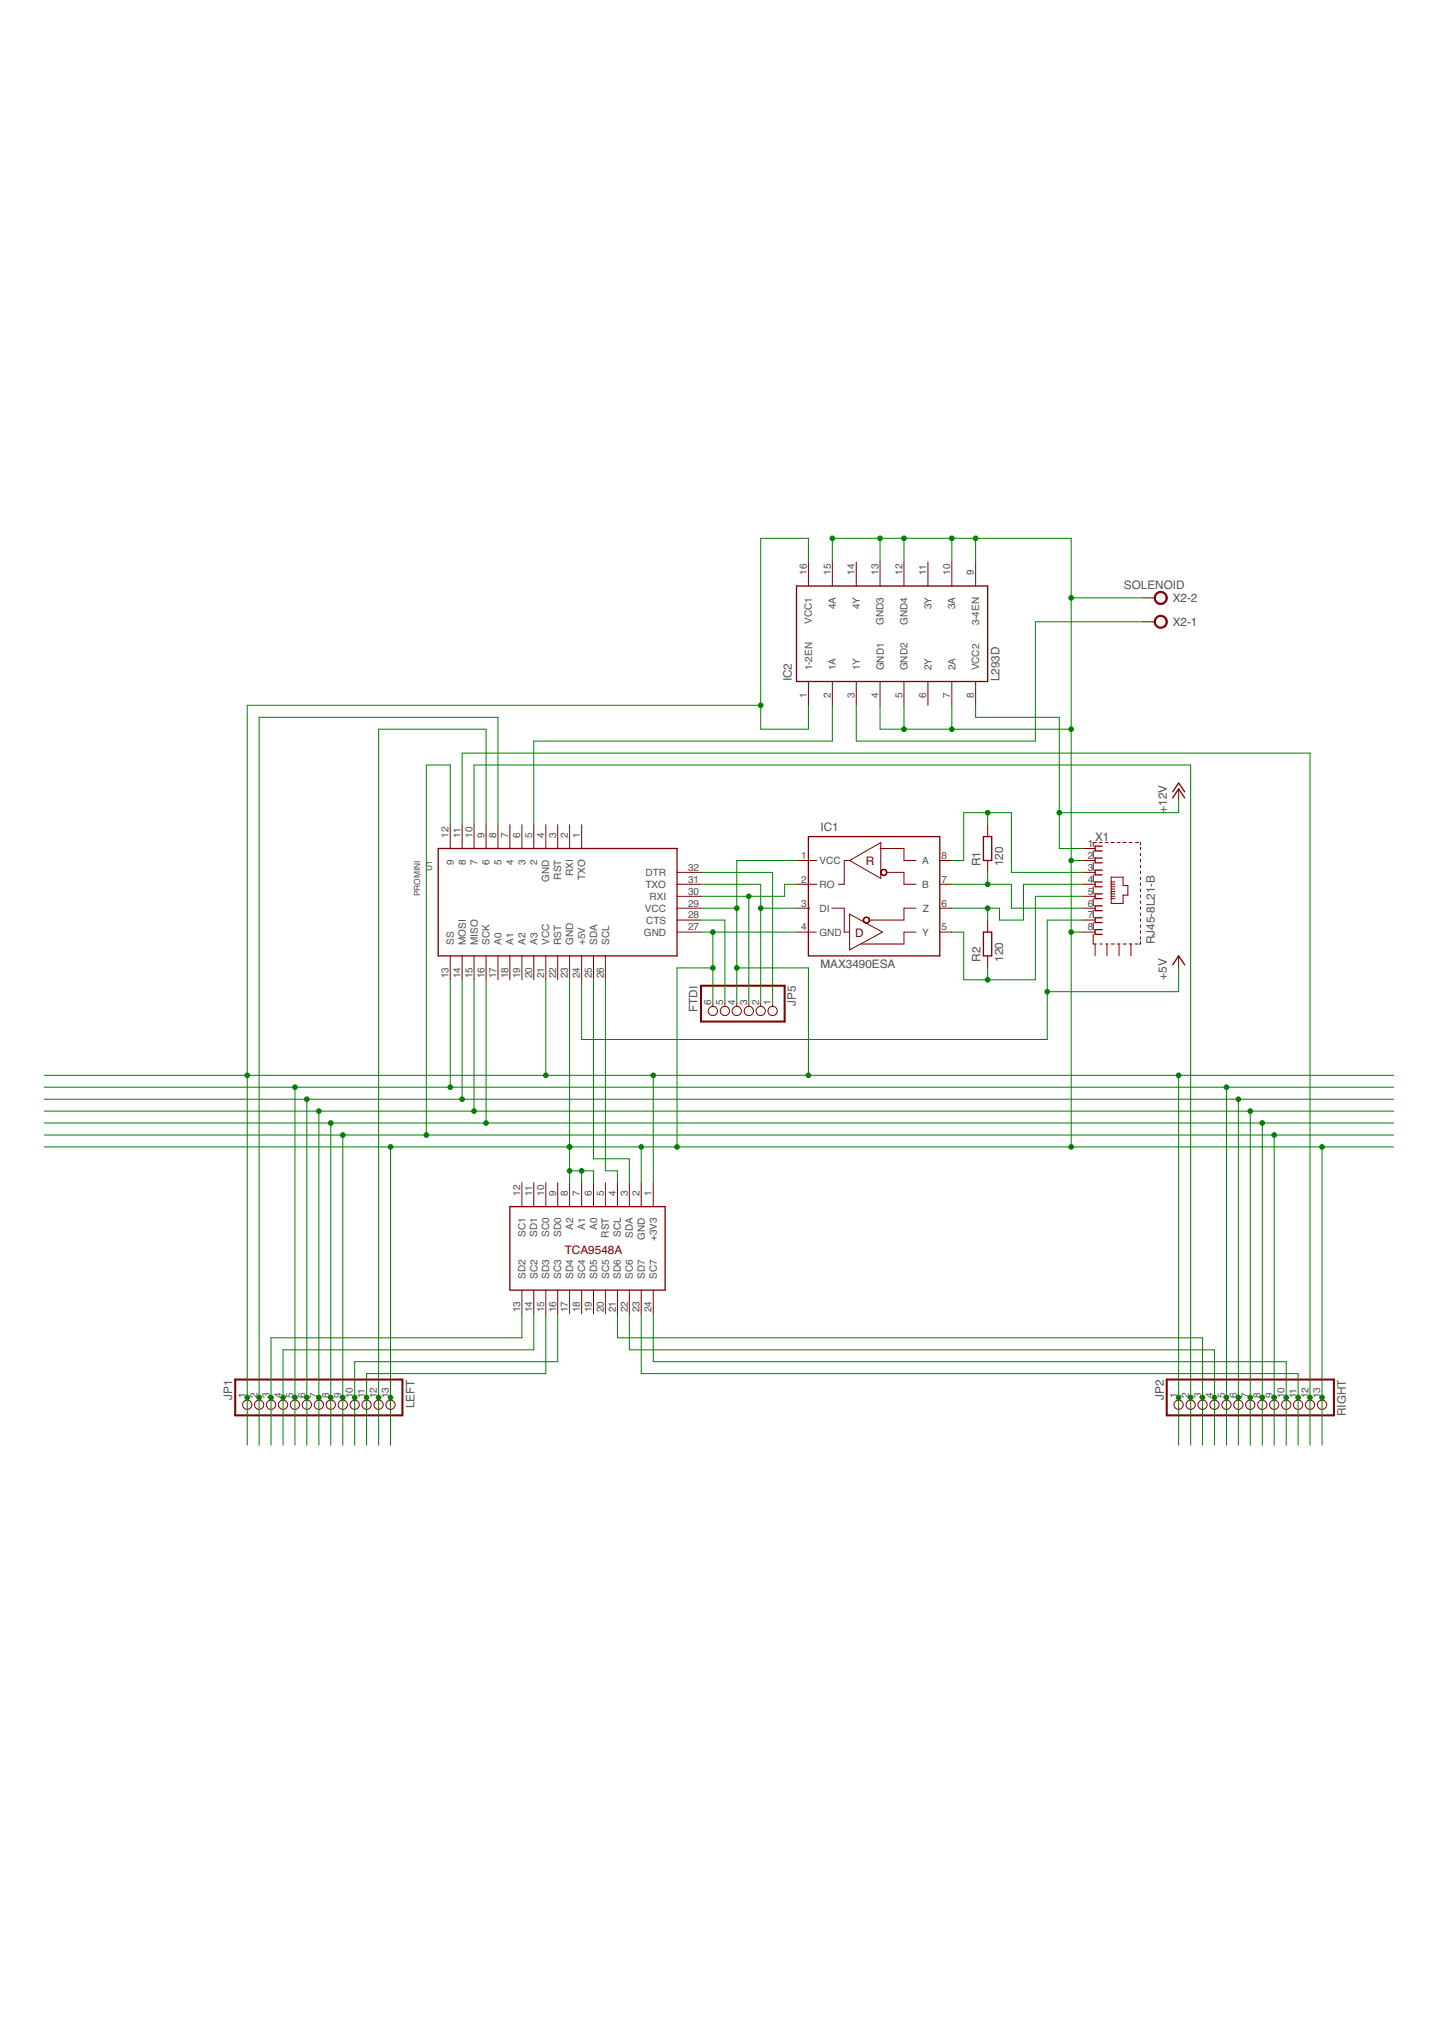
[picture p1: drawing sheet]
<svg xmlns="http://www.w3.org/2000/svg" width="210mm" height="297mm" viewBox="0 0 210 297" stroke-linecap="round" stroke-linejoin="round" font-family="sans-serif">
<g fill="none" stroke="#800000" stroke-width=".15">
<path d="M118 82.1v3.5M118 99.5v3.5M121.5 82.1v3.5M121.5 99.5v3.5M125 82.1v3.5M125 99.5v3.5M128.5 82.1v3.5M128.5 99.5v3.5M132 82.1v3.5M132 99.5v3.5M135.4 82.1v3.5M135.4 99.5v3.5"/>
<path d="M138.9 82.1v3.5M138.9 99.5v3.5M142.4 82.1v3.5M142.4 99.5v3.5M166.8 90.8h1.8M166.8 87.3h1.8M172 115.2v1.7M65.7 120.4v3.5M65.7 139.6v3.5M67.5 120.4v3.5M67.5 139.6v3.5M69.2 120.4v3.5"/>
<path d="M69.2 139.6v3.5M71 120.4v3.5M71 139.6v3.5M72.7 120.4v3.5M72.7 139.6v3.5M74.4 120.4v3.5M74.4 139.6v3.5M76.2 120.4v3.5M76.2 139.6v3.5M77.9 120.4v3.5M77.9 139.6v3.5M79.7 120.4v3.5"/>
<path d="M79.7 139.6v3.5M81.4 120.4v3.5M81.4 139.6v3.5M83.1 120.4v3.5M83.1 139.6v3.5M84.9 120.4v3.5M84.9 139.6v3.5M86.6 139.6v3.5M88.4 139.6v3.5M98.8 136.1h3.5M98.8 134.4h3.5M98.8 132.6h3.5"/>
<path d="M98.8 130.9h3.5M98.8 129.1h3.5M98.8 127.4h3.5M116.3 136.1h2.8M116.3 132.6h1.9M116.3 129.1h2.9M116.3 125.7h2.9M121.4 132.6h1.8v3.5h.8M124 125.7l4.6-2.7v5.3zM124 133.5l4.8 2.6-4.8 2.6zM124.1 125.7h-.9v3.4h-.8M128.5 123.9h3.5v1.8h1.7"/>
<path d="M129.5 127.4h2.5v1.7h1.7M133.7 136.1h-1.7v1.8h-6.3M133.7 132.6h-1.7v1.8h-5.1M137.2 136.1h1.7M137.2 132.6h1.7M137.2 129.1h1.7M137.2 125.7h1.7M144.2 120.4v1.8M144.2 125.7v1.7M144.2 134.4v1.7M144.2 139.6v1.8M158.1 136.1h1.8"/>
<path d="M158.1 134.4h1.8M158.1 132.6h1.8M158.1 130.9h1.8M158.1 129.1h1.8M158.1 127.4h1.8M158.1 125.7h1.8M158.1 123.9h1.8M159.6 136.5v1.4h.4M159.6 124.3v1M159.6 126v1.1M159.6 127.8v1M159.6 129.5v1"/>
<path d="M159.6 131.2v1.1M159.6 133v1M159.6 134.7v1.1M159.9 137.9v1.7M160 123h-.4v.6M160.5 123h.4M160.5 137.9h.4M161.3 123h.5M161.4 137.9h.4M161.6 137.9v1.7M162.2 130.9h.5M162.2 129.1h.5"/>
<path d="M162.2 137.9h.4M162.2 123h.4M162.2 128.1h1.7v1.2h.7v1.4h-.7v1.2h-1.7zM162.2 128.8h.5M162.2 129.5h.5M162.2 129.8h.5M162.2 130.2h.5M162.2 130.5h.5M162.2 131.2h.5M163.1 137.9h.4M163.1 123h.4M163.3 137.9v1.7"/>
<path d="M163.9 137.9h.5M163.9 123h.5M164.8 137.9h.4M164.8 123h.4M165.1 137.9v1.7M165.7 137.9h.4M165.8 123h.4M166.5 137.5v.4h-.2M166.5 123v.4M166.5 123.7v.4M166.5 124.6v.4M166.5 125.5v.3"/>
<path d="M166.5 126.4v.3M166.5 127.2v.4M166.5 128.1v.4M166.5 129v.3M166.5 129.8v.4M166.5 130.7v.4M166.5 131.6v.3M166.5 132.5v.3M166.5 133.3v.4M166.5 134.2v.4M166.5 135.1v.3M166.5 136v.3"/>
<path d="M166.5 136.8v.4M172 139.6v1.8M104.1 146.6v.4M105.8 146.6v.4M107.5 146.6v.4M109.3 146.6v.4M111 146.6v.4M112.8 146.6v.4M76.2 172.7v3.5M77.9 172.7v3.5M79.7 172.7v3.5M81.4 172.7v3.5"/>
<path d="M83.1 172.7v3.5M84.9 172.7v3.5M86.6 172.7v3.5M88.4 172.7v3.5M90.1 172.7v3.5M91.9 172.7v3.5M93.6 172.7v3.5M95.4 172.7v3.5M76.2 188.4v3.5M77.9 188.4v3.5M79.7 188.4v3.5M81.4 188.4v3.5"/>
<path d="M83.1 188.4v3.5M84.9 188.4v3.5M86.6 188.4v3.5M88.4 188.4v3.5M90.1 188.4v3.5M91.9 188.4v3.5M93.6 188.4v3.5M95.4 188.4v3.5M36.1 204.1v.4M37.8 204.1v.4M39.6 204.1v.4M41.3 204.1v.4"/>
<path d="M43.1 204.1v.4M44.8 204.1v.4M46.5 204.1v.4M48.3 204.1v.4M50 204.1v.4M51.8 204.1v.4M53.5 204.1v.4M55.3 204.1v.4M57 204.1v.4M172 204.1v.4M173.8 204.1v.4M175.5 204.1v.4"/>
<path d="M177.3 204.1v.4M179 204.1v.4M180.8 204.1v.4M182.5 204.1v.4M184.3 204.1v.4M186 204.1v.4M187.7 204.1v.4M189.5 204.1v.4M191.2 204.1v.4M193 204.1v.4"/>
<circle cx="104.1" cy="147.6" r=".68"/>
<circle cx="105.8" cy="147.6" r=".68"/>
<circle cx="107.5" cy="147.6" r=".68"/>
<circle cx="109.3" cy="147.6" r=".68"/>
<circle cx="111" cy="147.6" r=".68"/>
<circle cx="112.8" cy="147.6" r=".68"/>
<circle cx="36.1" cy="205.1" r=".68"/>
<circle cx="37.8" cy="205.1" r=".68"/>
<circle cx="39.6" cy="205.1" r=".68"/>
<circle cx="41.3" cy="205.1" r=".68"/>
<circle cx="43.1" cy="205.1" r=".68"/>
<circle cx="44.8" cy="205.1" r=".68"/>
<circle cx="46.5" cy="205.1" r=".68"/>
<circle cx="48.3" cy="205.1" r=".68"/>
<circle cx="50" cy="205.1" r=".68"/>
<circle cx="51.8" cy="205.1" r=".68"/>
<circle cx="53.5" cy="205.1" r=".68"/>
<circle cx="55.3" cy="205.1" r=".68"/>
<circle cx="57" cy="205.1" r=".68"/>
<circle cx="172" cy="205.1" r=".68"/>
<circle cx="173.8" cy="205.1" r=".68"/>
<circle cx="175.5" cy="205.1" r=".68"/>
<circle cx="177.3" cy="205.1" r=".68"/>
<circle cx="179" cy="205.1" r=".68"/>
<circle cx="180.8" cy="205.1" r=".68"/>
<circle cx="182.5" cy="205.1" r=".68"/>
<circle cx="184.3" cy="205.1" r=".68"/>
<circle cx="186" cy="205.1" r=".68"/>
<circle cx="187.7" cy="205.1" r=".68"/>
<circle cx="189.5" cy="205.1" r=".68"/>
<circle cx="191.2" cy="205.1" r=".68"/>
<circle cx="193" cy="205.1" r=".68"/>
</g>
<g fill="none" stroke="#800000" stroke-width=".19">
<path d="M116.3 85.6h27.9v13.9h-27.9zM171.2 116.5l.8-1.3 .9 1.3M171.2 115.6l.8-1.3 .9 1.3M64 123.9h34.8v15.7h-34.8zM118 122.2h19.2v17.4h-19.2zM143.6 136.1h1.2v3.5h-1.2zM143.6 122.2h1.2v3.5h-1.2zM160.9 123.6h-1v.7h1M160.9 125.3h-1v.7h1M160.9 127.1h-1v.7h1M160.9 128.8h-1v.7h1M160.9 130.5h-1v.7h1"/>
<path d="M160.9 132.3h-1v.7h1M160.9 134h-1v.7h1M160.9 135.8h-1v.7h1M171.2 140.9l.8-1.3 .9 1.3M74.4 176.2h22.7v12.2h-22.7z"/>
</g>
<g fill="#800000" stroke="#800000" stroke-width=".15">
<path d="M128.7 127a.47 .47 0 0 1 .7 .2 .47 .47 0 0 1-.3 .6 .47 .47 0 0 1-.6-.4h.1a.39 .39 0 0 1 .6-.3 .39 .39 0 0 1 .1 .6 .39 .39 0 0 1-.7-.1l-.1-.2z" fill-rule="evenodd"/>
<path d="M126.2 134a.48 .48 0 0 1 .7 .2 .48 .48 0 0 1-.3 .7 .48 .48 0 0 1-.6-.5h.1a.39 .39 0 0 1 .5-.4 .39 .39 0 0 1 .2 .6 .39 .39 0 0 1-.7-.1l-.1-.1z" fill-rule="evenodd"/>
<path d="M168.6 90.3a.97 .97 0 0 1 1.6-.1 .97 .97 0 0 1-.5 1.5 .97 .97 0 0 1-1.2-.9h.2a.78 .78 0 0 1 1.1-.6 .78 .78 0 0 1 .1 1.3 .78 .78 0 0 1-1.2-.5v-.2h-.2z" fill-rule="evenodd"/>
<path d="M168.6 86.8a.97 .97 0 0 1 1.6 0 .97 .97 0 0 1-.5 1.5 .97 .97 0 0 1-1.2-1h.2a.78 .78 0 0 1 1.1-.6 .78 .78 0 0 1 .1 1.3 .78 .78 0 0 1-1.2-.5v-.2h-.2z" fill-rule="evenodd"/>
</g>
<path d="M102.3 144h12.2v5.2h-12.2zM34.3 201.5h24.4v5.2h-24.4zM170.3 201.5h24.4v5.2h-24.4z" fill="none" stroke="#800000" stroke-width=".3"/>
<g fill="none" stroke="#008000" stroke-width=".15">
<path d="M128.5 78.6v3.5M132 78.6v3.5M138.9 78.6v3.5M142.4 78.6v3.5M118 82.1v-3.5h-7v27.9h7v-3.5M121.5 82.1v-3.5h34.9v88.9M156.4 87.3h10.4M166.8 90.8h-15.7v17.4h-26.1v-5.2M111 103h-74.9v108.1M121.5 103v5.2h-43.6v12.2M128.5 103v3.5h27.9M132 103v3.5"/>
<path d="M138.9 103v3.5M142.4 103v1.8h12.2v19.1h3.5M144.2 118.7v1.7M172 116.9v1.8h-17.4M65.7 120.4v-8.7h-3.5v54.1M67.5 120.4v-10.4h123.7v101.1M69.2 120.4v-8.7h104.6v99.4M71 120.4v-13.9h-15.7v104.6M72.7 120.4v-15.6h-34.9v106.3M102.3 129.1h8.7v17.5M102.3 132.6h5.2M102.3 136.1h14"/>
<path d="M102.3 134.4h3.5v12.2M102.3 127.4h10.5v19.2M104.1 136.1v10.5M109.3 130.9v15.7M111 132.6h5.3M116.3 129.1h-1.8v1.8h-12.2M116.3 125.7h-8.8v20.9M138.9 129.1h8.7v3.5h10.5M138.9 125.7h1.8v-7h6.9v8.7h10.5M144.2 127.4v1.7M144.2 132.6v1.8M156.4 125.7h1.7"/>
<path d="M156.4 136.1h1.7M158.1 129.1h-8.7v5.3h-3.5v-1.8h-7M158.1 130.9h-7v12.2h-10.4v-7h-1.8M158.1 134.4h-5.2v17.4h-68v-8.7M6.5 158.8h196.9M6.5 157h196.9M43.1 158.8v52.3M65.7 143.1v15.7M67.5 143.1v17.4M69.2 143.1v19.2M71 143.1v20.9M79.7 143.1v13.9"/>
<path d="M83.1 143.1v29.6M86.6 143.1v26.1h5.3v3.5M88.4 143.1v27.9h1.7v1.7M95.4 157v15.7M104.1 141.4h-5.3v26.1M107.5 141.4h10.5v15.6M144.2 141.4v1.7M172 141.4v3.4h-19.1M172 157v54.1M179 158.8v52.3M6.5 160.5h196.9M6.5 162.3h196.9"/>
<path d="M6.5 164h196.9M6.5 165.8h196.9M6.5 167.5h196.9M44.8 160.5v50.6M46.5 162.3v48.8M48.3 164v47.1M50 165.8v45.3M57 167.5v43.6M83.1 171h3.5v1.7M84.9 171v1.7M93.6 167.5v5.2M180.8 160.5v50.6"/>
<path d="M182.5 162.3v48.8M184.3 164v47.1M186 165.8v45.3M193 167.5v43.6M76.2 191.9v3.5h-36.6v15.7M77.9 191.9v5.2h-36.6v14M79.7 191.9v8.7h-26.2v10.5M81.4 191.9v7h-29.6v12.2M90.1 191.9v3.5h85.4v15.7M91.9 191.9v5.2h85.4v14M93.6 191.9v8.7h95.9v10.5M95.4 191.9v7h92.3v12.2"/>
</g>
<g fill="#008000" stroke="#008000" stroke-width=".15">
<circle cx="67.5" cy="160.5" r=".34"/>
<circle cx="44.8" cy="160.5" r=".34"/>
<circle cx="180.8" cy="160.5" r=".34"/>
<circle cx="44.8" cy="204.1" r=".34"/>
<circle cx="180.8" cy="204.1" r=".34"/>
<circle cx="65.7" cy="158.8" r=".34"/>
<circle cx="43.1" cy="158.8" r=".34"/>
<circle cx="179" cy="158.8" r=".34"/>
<circle cx="43.1" cy="204.1" r=".34"/>
<circle cx="179" cy="204.1" r=".34"/>
<circle cx="69.2" cy="162.3" r=".34"/>
<circle cx="46.5" cy="162.3" r=".34"/>
<circle cx="182.5" cy="162.3" r=".34"/>
<circle cx="46.5" cy="204.1" r=".34"/>
<circle cx="182.5" cy="204.1" r=".34"/>
<circle cx="71" cy="164" r=".34"/>
<circle cx="48.3" cy="164" r=".34"/>
<circle cx="184.3" cy="164" r=".34"/>
<circle cx="48.3" cy="204.1" r=".34"/>
<circle cx="184.3" cy="204.1" r=".34"/>
<circle cx="62.2" cy="165.8" r=".34"/>
<circle cx="50" cy="165.8" r=".34"/>
<circle cx="186" cy="165.8" r=".34"/>
<circle cx="50" cy="204.1" r=".34"/>
<circle cx="186" cy="204.1" r=".34"/>
<circle cx="111" cy="132.6" r=".34"/>
<circle cx="109.3" cy="130.9" r=".34"/>
<circle cx="107.5" cy="132.6" r=".34"/>
<circle cx="79.7" cy="157" r=".34"/>
<circle cx="95.4" cy="157" r=".34"/>
<circle cx="36.1" cy="157" r=".34"/>
<circle cx="172" cy="157" r=".34"/>
<circle cx="36.1" cy="204.1" r=".34"/>
<circle cx="172" cy="204.1" r=".34"/>
<circle cx="107.5" cy="141.4" r=".34"/>
<circle cx="118" cy="157" r=".34"/>
<circle cx="111" cy="103" r=".34"/>
<circle cx="104.1" cy="136.1" r=".34"/>
<circle cx="83.1" cy="167.5" r=".34"/>
<circle cx="93.6" cy="167.5" r=".34"/>
<circle cx="83.1" cy="171" r=".34"/>
<circle cx="84.9" cy="171" r=".34"/>
<circle cx="57" cy="167.5" r=".34"/>
<circle cx="193" cy="167.5" r=".34"/>
<circle cx="57" cy="204.1" r=".34"/>
<circle cx="193" cy="204.1" r=".34"/>
<circle cx="132" cy="106.5" r=".34"/>
<circle cx="132" cy="78.6" r=".34"/>
<circle cx="156.4" cy="106.5" r=".34"/>
<circle cx="156.4" cy="125.7" r=".34"/>
<circle cx="156.4" cy="87.3" r=".34"/>
<circle cx="138.9" cy="106.5" r=".34"/>
<circle cx="138.9" cy="78.6" r=".34"/>
<circle cx="121.5" cy="78.6" r=".34"/>
<circle cx="128.5" cy="78.6" r=".34"/>
<circle cx="142.4" cy="78.6" r=".34"/>
<circle cx="156.4" cy="167.5" r=".34"/>
<circle cx="156.4" cy="136.1" r=".34"/>
<circle cx="104.1" cy="141.4" r=".34"/>
<circle cx="98.8" cy="167.5" r=".34"/>
<circle cx="37.8" cy="204.1" r=".34"/>
<circle cx="39.6" cy="204.1" r=".34"/>
<circle cx="41.3" cy="204.1" r=".34"/>
<circle cx="51.8" cy="204.1" r=".34"/>
<circle cx="53.5" cy="204.1" r=".34"/>
<circle cx="55.3" cy="204.1" r=".34"/>
<circle cx="154.6" cy="118.7" r=".34"/>
<circle cx="173.8" cy="204.1" r=".34"/>
<circle cx="175.5" cy="204.1" r=".34"/>
<circle cx="177.3" cy="204.1" r=".34"/>
<circle cx="187.7" cy="204.1" r=".34"/>
<circle cx="189.5" cy="204.1" r=".34"/>
<circle cx="191.2" cy="204.1" r=".34"/>
<circle cx="152.9" cy="144.8" r=".34"/>
<circle cx="144.2" cy="118.7" r=".34"/>
<circle cx="144.2" cy="129.1" r=".34"/>
<circle cx="144.2" cy="143.1" r=".34"/>
<circle cx="144.2" cy="132.6" r=".34"/>
</g>
<g font-size="1.7" fill="#505050">
<text x="164.1" y="86">SOLENOID</text>
<text x="171.2" y="87.9">X2-2</text>
<text x="171.2" y="91.4">X2-1</text>
<text x="115.6" y="99.5" transform="rotate(-90 115.6 99.5)">IC2</text>
<text x="145.9" y="99.5" transform="rotate(-90 145.9 99.5)">L293D</text>
<text x="170.3" y="118.7" transform="rotate(-90 170.3 118.7)">+12V</text>
<text x="119.8" y="121.3">IC1</text>
<text x="159.8" y="122.9">X1</text>
<text x="143.1" y="126.5" transform="rotate(-90 143.1 126.5)">R1</text>
<text x="146.4" y="126.5" transform="rotate(-90 146.4 126.5)">120</text>
<text x="168.6" y="137.9" transform="rotate(-90 168.6 137.9)">RJ45-8L21-B</text>
<text x="119.8" y="141.3">MAX3490ESA</text>
<text x="143.1" y="140.5" transform="rotate(-90 143.1 140.5)">R2</text>
<text x="146.4" y="140.5" transform="rotate(-90 146.4 140.5)">120</text>
<text x="170.3" y="143.1" transform="rotate(-90 170.3 143.1)">+5V</text>
<text x="101.8" y="147.8" transform="rotate(-90 101.8 147.8)">FTDI</text>
<text x="116.2" y="146.9" transform="rotate(-90 116.2 146.9)">JP5</text>
<text x="33.9" y="204.4" transform="rotate(-90 33.9 204.4)">JP1</text>
<text x="60.5" y="205.7" transform="rotate(-90 60.5 205.7)">LEFT</text>
<text x="169.9" y="204.4" transform="rotate(-90 169.9 204.4)">JP2</text>
<text x="196.5" y="206.8" transform="rotate(-90 196.5 206.8)">RIGHT</text>
</g>
<g font-size="1.7" fill="#800000">
<text x="126.4" y="126.4">R</text>
<text x="124.8" y="136.8">D</text>
<text x="82.4" y="183.2">TCA9548A</text>
</g>
<g font-size="1.5" fill="#505050">
<text x="117.8" y="84" transform="rotate(-90 117.8 84)">16</text>
<text x="121.3" y="84" transform="rotate(-90 121.3 84)">15</text>
<text x="124.7" y="84" transform="rotate(-90 124.7 84)">14</text>
<text x="128.2" y="84" transform="rotate(-90 128.2 84)">13</text>
<text x="131.7" y="84" transform="rotate(-90 131.7 84)">12</text>
<text x="135.2" y="84" transform="rotate(-90 135.2 84)">11</text>
<text x="138.7" y="84" transform="rotate(-90 138.7 84)">10</text>
<text x="142.2" y="84" transform="rotate(-90 142.2 84)">9</text>
<text x="122" y="89" transform="rotate(-90 122 89)">4A</text>
<text x="125.5" y="89" transform="rotate(-90 125.5 89)">4Y</text>
<text x="136" y="89" transform="rotate(-90 136 89)">3Y</text>
<text x="139.4" y="89" transform="rotate(-90 139.4 89)">3A</text>
<text x="118.5" y="91.1" transform="rotate(-90 118.5 91.1)">VCC1</text>
<text x="129" y="91.2" transform="rotate(-90 129 91.2)">GND3</text>
<text x="132.5" y="91.2" transform="rotate(-90 132.5 91.2)">GND4</text>
<text x="142.9" y="91.3" transform="rotate(-90 142.9 91.3)">3-4EN</text>
<text x="117.8" y="101.9" transform="rotate(-90 117.8 101.9)">1</text>
<text x="118.5" y="97.9" transform="rotate(-90 118.5 97.9)">1-2EN</text>
<text x="121.3" y="101.9" transform="rotate(-90 121.3 101.9)">2</text>
<text x="122" y="97.9" transform="rotate(-90 122 97.9)">1A</text>
<text x="124.7" y="101.9" transform="rotate(-90 124.7 101.9)">3</text>
<text x="125.5" y="97.9" transform="rotate(-90 125.5 97.9)">1Y</text>
<text x="128.2" y="101.9" transform="rotate(-90 128.2 101.9)">4</text>
<text x="129" y="97.9" transform="rotate(-90 129 97.9)">GND1</text>
<text x="131.7" y="101.9" transform="rotate(-90 131.7 101.9)">5</text>
<text x="132.5" y="97.9" transform="rotate(-90 132.5 97.9)">GND2</text>
<text x="135.2" y="101.9" transform="rotate(-90 135.2 101.9)">6</text>
<text x="136" y="97.9" transform="rotate(-90 136 97.9)">2Y</text>
<text x="138.7" y="101.9" transform="rotate(-90 138.7 101.9)">7</text>
<text x="139.5" y="97.9" transform="rotate(-90 139.5 97.9)">2A</text>
<text x="142.2" y="101.9" transform="rotate(-90 142.2 101.9)">8</text>
<text x="142.9" y="97.9" transform="rotate(-90 142.9 97.9)">VCC2</text>
<text x="65.5" y="122.3" transform="rotate(-90 65.5 122.3)">12</text>
<text x="67.2" y="122.3" transform="rotate(-90 67.2 122.3)">11</text>
<text x="69" y="122.3" transform="rotate(-90 69 122.3)">10</text>
<text x="70.7" y="122.3" transform="rotate(-90 70.7 122.3)">9</text>
<text x="72.4" y="122.3" transform="rotate(-90 72.4 122.3)">8</text>
<text x="74.2" y="122.3" transform="rotate(-90 74.2 122.3)">7</text>
<text x="75.9" y="122.3" transform="rotate(-90 75.9 122.3)">6</text>
<text x="77.7" y="122.3" transform="rotate(-90 77.7 122.3)">5</text>
<text x="79.4" y="122.3" transform="rotate(-90 79.4 122.3)">4</text>
<text x="81.2" y="122.3" transform="rotate(-90 81.2 122.3)">3</text>
<text x="82.9" y="122.3" transform="rotate(-90 82.9 122.3)">2</text>
<text x="84.6" y="122.3" transform="rotate(-90 84.6 122.3)">1</text>
<text x="117" y="125.4">1</text>
<text x="137.4" y="125.4">8</text>
<text x="158.8" y="123.7">1</text>
<text x="158.8" y="125.4">2</text>
<text x="66.2" y="126.3" transform="rotate(-90 66.2 126.3)">9</text>
<text x="68" y="126.3" transform="rotate(-90 68 126.3)">8</text>
<text x="69.7" y="126.3" transform="rotate(-90 69.7 126.3)">7</text>
<text x="71.5" y="126.3" transform="rotate(-90 71.5 126.3)">6</text>
<text x="73.2" y="126.3" transform="rotate(-90 73.2 126.3)">5</text>
<text x="74.9" y="126.3" transform="rotate(-90 74.9 126.3)">4</text>
<text x="76.7" y="126.3" transform="rotate(-90 76.7 126.3)">3</text>
<text x="78.4" y="126.3" transform="rotate(-90 78.4 126.3)">2</text>
<text x="80.2" y="128.8" transform="rotate(-90 80.2 128.8)">GND</text>
<text x="81.9" y="128.4" transform="rotate(-90 81.9 128.4)">RST</text>
<text x="83.7" y="128" transform="rotate(-90 83.7 128)">RXI</text>
<text x="85.4" y="128.5" transform="rotate(-90 85.4 128.5)">TXO</text>
<text x="94.2" y="129.7">TXO</text>
<text x="94.2" y="127.9">DTR</text>
<text x="94.8" y="131.4">RXI</text>
<text x="100.4" y="130.6">30</text>
<text x="100.4" y="128.9">31</text>
<text x="100.4" y="127.2">32</text>
<text x="117" y="128.9">2</text>
<text x="119.6" y="126.2">VCC</text>
<text x="119.6" y="129.7">RO</text>
<text x="134.6" y="129.7">B</text>
<text x="134.6" y="126.2">A</text>
<text x="137.4" y="128.9">7</text>
<text x="158.8" y="127.2">3</text>
<text x="158.8" y="128.9">4</text>
<text x="158.8" y="130.6">5</text>
<text x="94" y="136.6">GND</text>
<text x="94.1" y="133.1">VCC</text>
<text x="94.3" y="134.9">CTS</text>
<text x="100.4" y="135.9">27</text>
<text x="100.4" y="134.1">28</text>
<text x="100.4" y="132.4">29</text>
<text x="117" y="132.4">3</text>
<text x="117" y="135.9">4</text>
<text x="119.6" y="133.2">DI</text>
<text x="119.6" y="136.6">GND</text>
<text x="134.6" y="136.6">Y</text>
<text x="134.7" y="133.1">Z</text>
<text x="137.4" y="132.4">6</text>
<text x="137.4" y="135.9">5</text>
<text x="158.8" y="132.4">6</text>
<text x="158.8" y="134.1">7</text>
<text x="158.8" y="135.9">8</text>
<text x="65.5" y="142.8" transform="rotate(-90 65.5 142.8)">13</text>
<text x="66.2" y="138" transform="rotate(-90 66.2 138)">SS</text>
<text x="67.2" y="142.8" transform="rotate(-90 67.2 142.8)">14</text>
<text x="68" y="138" transform="rotate(-90 68 138)">MOSI</text>
<text x="69" y="142.8" transform="rotate(-90 69 142.8)">15</text>
<text x="69.7" y="138" transform="rotate(-90 69.7 138)">MISO</text>
<text x="70.7" y="142.8" transform="rotate(-90 70.7 142.8)">16</text>
<text x="71.5" y="138" transform="rotate(-90 71.5 138)">SCK</text>
<text x="72.4" y="142.8" transform="rotate(-90 72.4 142.8)">17</text>
<text x="73.2" y="138" transform="rotate(-90 73.2 138)">A0</text>
<text x="74.2" y="142.8" transform="rotate(-90 74.2 142.8)">18</text>
<text x="75" y="138" transform="rotate(-90 75 138)">A1</text>
<text x="75.9" y="142.8" transform="rotate(-90 75.9 142.8)">19</text>
<text x="76.7" y="138" transform="rotate(-90 76.7 138)">A2</text>
<text x="77.7" y="142.8" transform="rotate(-90 77.7 142.8)">20</text>
<text x="78.4" y="138" transform="rotate(-90 78.4 138)">A3</text>
<text x="79.4" y="142.8" transform="rotate(-90 79.4 142.8)">21</text>
<text x="80.2" y="138" transform="rotate(-90 80.2 138)">VCC</text>
<text x="81.2" y="142.8" transform="rotate(-90 81.2 142.8)">22</text>
<text x="81.9" y="138" transform="rotate(-90 81.9 138)">RST</text>
<text x="82.9" y="142.8" transform="rotate(-90 82.9 142.8)">23</text>
<text x="83.7" y="138" transform="rotate(-90 83.7 138)">GND</text>
<text x="84.6" y="142.8" transform="rotate(-90 84.6 142.8)">24</text>
<text x="85.4" y="138" transform="rotate(-90 85.4 138)">+5V</text>
<text x="86.4" y="142.8" transform="rotate(-90 86.4 142.8)">25</text>
<text x="87.2" y="138" transform="rotate(-90 87.2 138)">SDA</text>
<text x="88.1" y="142.8" transform="rotate(-90 88.1 142.8)">26</text>
<text x="88.9" y="138" transform="rotate(-90 88.9 138)">SCL</text>
<text x="103.8" y="146.7" transform="rotate(-90 103.8 146.7)">6</text>
<text x="105.6" y="146.7" transform="rotate(-90 105.6 146.7)">5</text>
<text x="107.3" y="146.7" transform="rotate(-90 107.3 146.7)">4</text>
<text x="109.1" y="146.7" transform="rotate(-90 109.1 146.7)">3</text>
<text x="110.8" y="146.7" transform="rotate(-90 110.8 146.7)">2</text>
<text x="112.5" y="146.7" transform="rotate(-90 112.5 146.7)">1</text>
<text x="75.9" y="174.6" transform="rotate(-90 75.9 174.6)">12</text>
<text x="77.7" y="174.6" transform="rotate(-90 77.7 174.6)">11</text>
<text x="79.4" y="174.6" transform="rotate(-90 79.4 174.6)">10</text>
<text x="81.2" y="174.6" transform="rotate(-90 81.2 174.6)">9</text>
<text x="82.9" y="174.6" transform="rotate(-90 82.9 174.6)">8</text>
<text x="83.7" y="179.6" transform="rotate(-90 83.7 179.6)">A2</text>
<text x="84.6" y="174.6" transform="rotate(-90 84.6 174.6)">7</text>
<text x="85.4" y="179.6" transform="rotate(-90 85.4 179.6)">A1</text>
<text x="86.4" y="174.6" transform="rotate(-90 86.4 174.6)">6</text>
<text x="87.1" y="179.6" transform="rotate(-90 87.1 179.6)">A0</text>
<text x="88.1" y="174.6" transform="rotate(-90 88.1 174.6)">5</text>
<text x="89.9" y="174.6" transform="rotate(-90 89.9 174.6)">4</text>
<text x="91.6" y="174.6" transform="rotate(-90 91.6 174.6)">3</text>
<text x="93.4" y="174.6" transform="rotate(-90 93.4 174.6)">2</text>
<text x="95.1" y="174.6" transform="rotate(-90 95.1 174.6)">1</text>
<text x="76.7" y="180.6" transform="rotate(-90 76.7 180.6)">SC1</text>
<text x="78.4" y="180.6" transform="rotate(-90 78.4 180.6)">SD1</text>
<text x="80.2" y="180.6" transform="rotate(-90 80.2 180.6)">SC0</text>
<text x="81.9" y="180.6" transform="rotate(-90 81.9 180.6)">SD0</text>
<text x="88.9" y="180.7" transform="rotate(-90 88.9 180.7)">RST</text>
<text x="90.6" y="180.6" transform="rotate(-90 90.6 180.6)">SCL</text>
<text x="92.4" y="180.8" transform="rotate(-90 92.4 180.8)">SDA</text>
<text x="94.1" y="181" transform="rotate(-90 94.1 181)">GND</text>
<text x="95.9" y="181.3" transform="rotate(-90 95.9 181.3)">+3V3</text>
<text x="75.9" y="191.6" transform="rotate(-90 75.9 191.6)">13</text>
<text x="76.7" y="186.8" transform="rotate(-90 76.7 186.8)">SD2</text>
<text x="77.7" y="191.6" transform="rotate(-90 77.7 191.6)">14</text>
<text x="78.4" y="186.8" transform="rotate(-90 78.4 186.8)">SC2</text>
<text x="79.4" y="191.6" transform="rotate(-90 79.4 191.6)">15</text>
<text x="80.2" y="186.8" transform="rotate(-90 80.2 186.8)">SD3</text>
<text x="81.2" y="191.6" transform="rotate(-90 81.2 191.6)">16</text>
<text x="81.9" y="186.8" transform="rotate(-90 81.9 186.8)">SC3</text>
<text x="82.9" y="191.6" transform="rotate(-90 82.9 191.6)">17</text>
<text x="83.7" y="186.8" transform="rotate(-90 83.7 186.8)">SD4</text>
<text x="84.6" y="191.6" transform="rotate(-90 84.6 191.6)">18</text>
<text x="85.4" y="186.8" transform="rotate(-90 85.4 186.8)">SC4</text>
<text x="86.4" y="191.6" transform="rotate(-90 86.4 191.6)">19</text>
<text x="87.2" y="186.8" transform="rotate(-90 87.2 186.8)">SD5</text>
<text x="88.1" y="191.6" transform="rotate(-90 88.1 191.6)">20</text>
<text x="88.9" y="186.8" transform="rotate(-90 88.9 186.8)">SC5</text>
<text x="89.9" y="191.6" transform="rotate(-90 89.9 191.6)">21</text>
<text x="90.6" y="186.8" transform="rotate(-90 90.6 186.8)">SD6</text>
<text x="91.6" y="191.6" transform="rotate(-90 91.6 191.6)">22</text>
<text x="92.4" y="186.8" transform="rotate(-90 92.4 186.8)">SC6</text>
<text x="93.4" y="191.6" transform="rotate(-90 93.4 191.6)">23</text>
<text x="94.1" y="186.8" transform="rotate(-90 94.1 186.8)">SD7</text>
<text x="95.1" y="191.6" transform="rotate(-90 95.1 191.6)">24</text>
<text x="95.9" y="186.8" transform="rotate(-90 95.9 186.8)">SC7</text>
<text x="35.8" y="204.2" transform="rotate(-90 35.8 204.2)">1</text>
<text x="37.6" y="204.2" transform="rotate(-90 37.6 204.2)">2</text>
<text x="39.3" y="204.2" transform="rotate(-90 39.3 204.2)">3</text>
<text x="41.1" y="204.2" transform="rotate(-90 41.1 204.2)">4</text>
<text x="42.8" y="204.2" transform="rotate(-90 42.8 204.2)">5</text>
<text x="44.6" y="204.2" transform="rotate(-90 44.6 204.2)">6</text>
<text x="46.3" y="204.2" transform="rotate(-90 46.3 204.2)">7</text>
<text x="48" y="204.2" transform="rotate(-90 48 204.2)">8</text>
<text x="49.8" y="204.2" transform="rotate(-90 49.8 204.2)">9</text>
<text x="51.5" y="204.2" transform="rotate(-90 51.5 204.2)">10</text>
<text x="53.3" y="204.2" transform="rotate(-90 53.3 204.2)">11</text>
<text x="55" y="204.2" transform="rotate(-90 55 204.2)">12</text>
<text x="56.8" y="204.2" transform="rotate(-90 56.8 204.2)">13</text>
<text x="171.8" y="204.2" transform="rotate(-90 171.8 204.2)">1</text>
<text x="173.5" y="204.2" transform="rotate(-90 173.5 204.2)">2</text>
<text x="175.3" y="204.2" transform="rotate(-90 175.3 204.2)">3</text>
<text x="177" y="204.2" transform="rotate(-90 177 204.2)">4</text>
<text x="178.8" y="204.2" transform="rotate(-90 178.8 204.2)">5</text>
<text x="180.5" y="204.2" transform="rotate(-90 180.5 204.2)">6</text>
<text x="182.3" y="204.2" transform="rotate(-90 182.3 204.2)">7</text>
<text x="184" y="204.2" transform="rotate(-90 184 204.2)">8</text>
<text x="185.8" y="204.2" transform="rotate(-90 185.8 204.2)">9</text>
<text x="187.5" y="204.2" transform="rotate(-90 187.5 204.2)">10</text>
<text x="189.2" y="204.2" transform="rotate(-90 189.2 204.2)">11</text>
<text x="191" y="204.2" transform="rotate(-90 191 204.2)">12</text>
<text x="192.7" y="204.2" transform="rotate(-90 192.7 204.2)">13</text>
</g>
<g font-size="1.2" fill="#505050">
<text x="61.4" y="130.9" transform="rotate(-90 61.4 130.9)">PROMINI</text>
<text x="63.1" y="127.2" transform="rotate(-90 63.1 127.2)">U1</text>
</g>
</svg>
